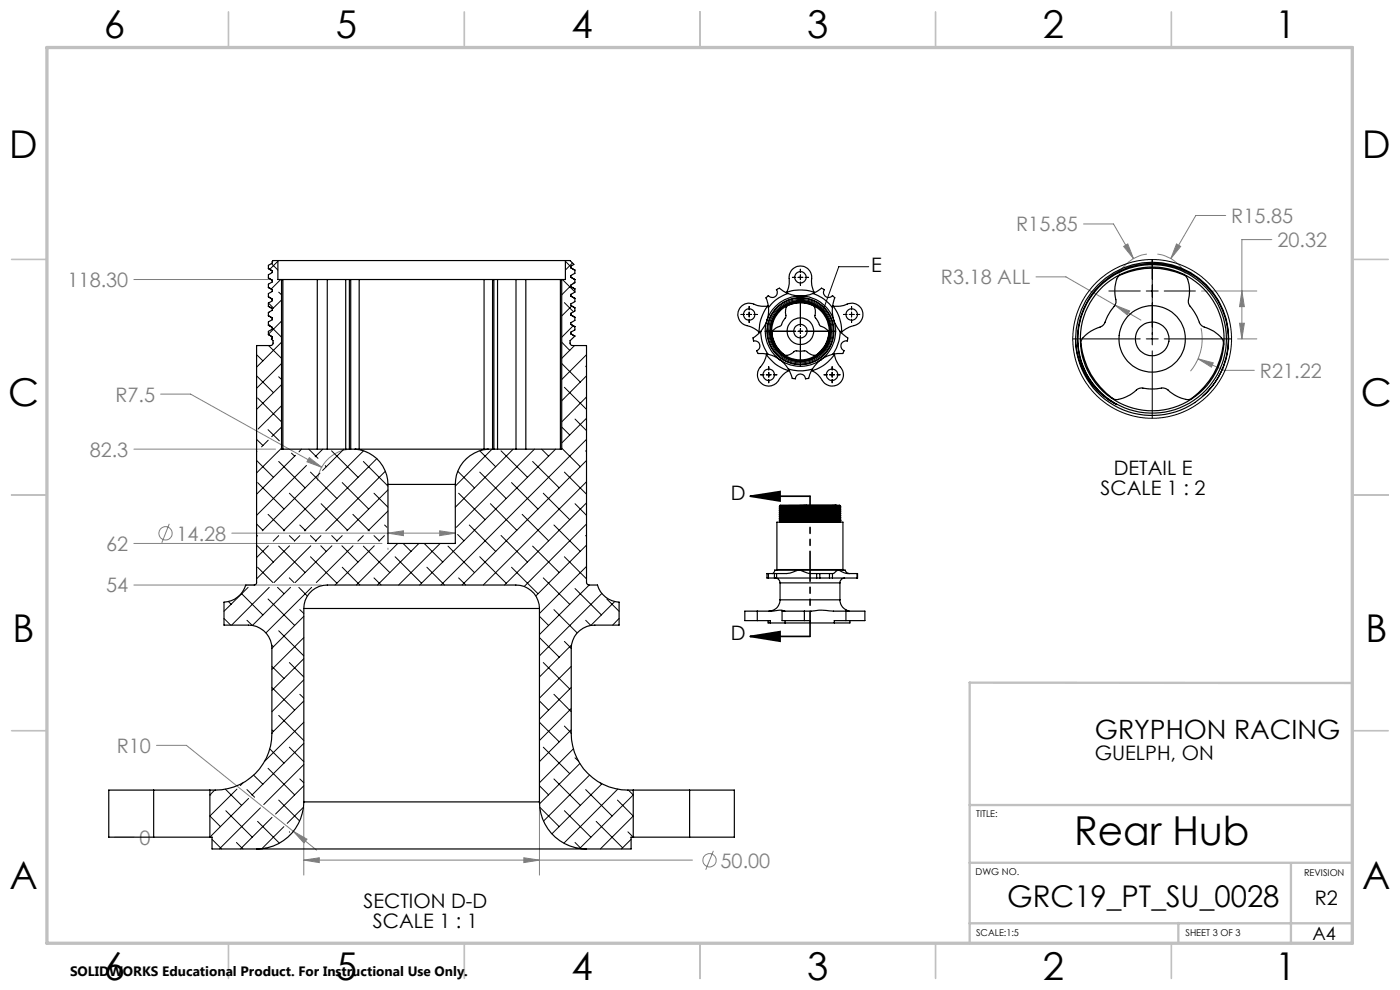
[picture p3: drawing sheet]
<svg xmlns="http://www.w3.org/2000/svg" width="297mm" height="210mm" viewBox="0 0 297 210" stroke-linecap="round" stroke-linejoin="round" font-family="sans-serif">
<g fill="none" stroke="#808080" stroke-width=".21">
<path d="M28.4 59.3h29.3M219.8 58.7h6.3l15.9 9.2M229.9 47.5h6.3l4.3 7.3M238.4 52.3l.9-.6 1.2 3.1zM243.3 53.9a8 8 0 0 0-5.9 4.2M245.5 53.9a7.9 7.9 0 0 1 6 4.2M249.6 51.7l.9 .6-2.1 2.5zM260 45.7h-6.3l-5.3 9.1M269.8 50.8h-6.3v21.1M236.5 64.7l3.1 1.3-.5 .8zM254.2 76.1l3.2 .9-.4 .9zM254.2 76.1l5.6 2.5h6.3"/>
<path d="M254.8 69.6a10.7 10.7 0 0 1-2.2 9.1M254.9 61.7h11.7M262.5 71.9h4.1M263 68.6h1l-.5 3.3zM263.5 61.7l.5 3.3h-1zM28.4 95.3h30.1M34.1 83.6h6.3l27.9 15.5M65.6 97.1l2.7 2-3.2-1.1zM74.1 95.3a7.5 7.5 0 0 0-6.8 6.6M28.4 115.3h52.6M35.9 111.1l-1.6 4M49.2 113.1h47.4"/>
<path d="M82.3 113.1l3.3-.5v1zM82.3 116.3v.2M93.3 112.6l3.3 .5-3.3 .5zM28.4 124.1h39.8M33.2 158.1h6.3l22.7 18.2M24.3 177.6h4.1M62.2 176.3l2.9 1.7-.6 .8zM62.2 176.3l5 4M64.5 171.4v14.2M114.4 171.4v14.2M64.5 182.4l3.2-.4v1zM64.5 182.4h82.4"/>
<path d="M111.1 182l3.3 .4-3.3 .6zM151.3 180.5l-1.6 4"/>
<circle cx="35.1" cy="113.1" r="1.4"/>
<circle cx="150.5" cy="182.5" r="1.41"/>
</g>
<g fill="none" stroke="#000" stroke-width=".21">
<path d="M168.1 58.8h.7M169.3 58.8h1M169.8 57.1v.7M169.8 58.3v1M169.8 59.8v.7M170.8 58.8h.7M184.3 56.6h-6.4l-3.2 9M244.4 55.1v18.1M157.2 66.7h.7M158.4 66.7h1.1M158.9 65v.7M158.9 66.2v1"/>
<path d="M158.9 67.7v.7M159.9 66.7h.8M161.4 79.5h.7M162.3 70.3h6.5M162.6 79.5h1M163.1 77.8v.7M163.1 79v1M164.1 79.5h.7M169.3 70.3h1M169.8 62.8v6.4M169.8 69.7v1.1M169.8 71.3v6.4"/>
<path d="M170.8 70.3h6.5M174.8 79.5h.7M176 79.5h1M176.5 77.8v.7M176.5 79v1M177.6 79.5h.6M179 66.7h.7M180.2 66.7h1M180.7 65v.7M180.7 66.2v1M180.7 67.7v.7M181.7 66.7h.7"/>
<path d="M227.6 71.9h14.3M235.2 61.7h6.7M243.2 71.9h2.5M243.2 61.7h2.5M244.4 74.4v14.3M247 71.9h14.3M247 61.7h6.6M163.1 80.5v.7M176.5 80.5v.7"/>
<circle cx="169.8" cy="70.2" r="6.7"/>
</g>
<path d="M159.1 105.3l6.4-1v2zM159.1 105.3h12.7M159.1 135l6.4-1v2zM159.1 135h12.7" fill="none" stroke="#000" stroke-width=".35"/>
<path d="M171.8 105.3v29.7" fill="none" stroke="#000" stroke-width=".35" stroke-dasharray="6.3 1.3 1.3 1.3 1.3 1.3" stroke-dashoffset="1"/>
<g fill="none" stroke="#c0c0c0" stroke-width=".35">
<path d="M48.5 2.5v7.5M98.5 2.5v7.5M148.5 2.5v7.5M198.5 2.5v7.5M248.5 2.5v7.5M2.5 55h7.5M287 55h7.5M2.5 105h7.5M287 105h7.5M2.5 155h7.5M287 155h7.5M48.5 200v7.5"/>
<path d="M98.5 200v7.5M148.5 200v7.5M198.5 200v7.5M248.5 200v7.5"/>
</g>
<path d="M286.9 144.9l-81.2-.1v55.3M205.7 170.8h81.2M205.7 195.9h81.2M205.7 183h81.2M250 195.8v4.2M273.9 183.1v17" fill="none" stroke="#c0c0c0" stroke-width=".5"/>
<path d="M9.9 10.1h277v190h-277z" fill="none" stroke="#c0c0c0" stroke-width=".7"/>
<path d="M159.1 105.3l6.4-1v2zM159.1 135l6.4-1v2z" fill="#000"/>
<path d="M64.5 182.4l3.2-.4v1zM111.1 182l3.3 .4-3.3 .6zM82.3 113.1l3.3-.5v1zM93.3 112.6l3.3 .5-3.3 .5zM65.6 97.1l-.5 .9 3.2 1.1zM62.2 176.3l2.3 2.5 .6-.8zM236.5 64.7l2.6 2.1 .5-.8zM263 68.6h1l-.5 3.3zM263.5 61.7l.5 3.3h-1zM238.4 52.3l2.1 2.5-1.2-3.1zM249.6 51.7l-1.2 3.1 2.1-2.5zM254.2 76.1l2.8 1.8 .4-.9z" fill="#808080"/>
<g fill="none" stroke="#000" stroke-width=".25">
<path d="M56.9 59l.8 .4M56.9 57l.8 .5M56.9 57l.8 .4M56.9 59h.1M56.9 57h.1M57.7 59.4v.4l-.8 .5v.7M57.7 57.4v.4l-.8 .5v.7M58.9 55.3h-1l-.2 .5-.8 .5v.7M58.9 55.3h61M58.9 55.3v4h.8M59.7 59.3h.3M59.7 59.3v36h15.7"/>
<path d="M60 59.3h7.3M60 59.3v36M67.3 59.3h2.1M67.3 59.3v36M69.4 59.3h3.9M69.4 59.3v36M73.3 59.3h.8M73.3 59.3v36M74.1 59.3v36M74.1 59.3h.3M74.4 59.3h1.8M74.4 59.3v36"/>
<path d="M76.2 59.3h26.5M76.2 59.3v36M102.7 59.3h1.8M102.7 59.3v36M104.5 59.3h.3M104.5 59.3v36M104.8 59.3h.8M104.8 59.3v36M105.6 59.3h3.9M105.6 59.3v36M109.5 59.3h2M109.5 59.3v36"/>
<path d="M111.5 59.3h7.4M111.5 59.3v36M118.9 59.3h.3M118.9 59.3v36M119.2 59.3v36h-15.7M119.9 55.3h1l.8 .8-.6 .3v.4l.9 .5M119.9 55.3v4h-.7M121.1 58.8l.8 .5M121.1 56.8l.8 .5M121.8 59.3h.2M121.8 57.3h.2M122 57.3v.7l-.9 .4v.4l.9 .5"/>
<path d="M122 59.3v.7l-.9 .5v.3l.9 .5M237.3 58.5a16.2 16.2 0 0 1 14.2 0 6.5 6.5 0 0 1 .6 5.5 2.68 2.68 0 0 0 1 1.7l.8 1.3a4.2 4.2 0 0 0 1.1 2.1l.3 .2a6.1 6.1 0 0 1 4.2 3.2 15.6 15.6 0 0 1-7.2 12.2 7.2 7.2 0 0 1-4.8-2.2 2.5 2.5 0 0 0-2.1 0h-1.9a2.36 2.36 0 0 0-2.8 .6 5.4 5.4 0 0 1-4.5 1.5 16 16 0 0 1-6.9-12.1 3 3 0 0 1 1.6-1.9l1.4-.8a2.87 2.87 0 0 0 2.1-1.3 14.9 14.9 0 0 1 2.2-4l.1-.5a7 7 0 0 1 .6-5.5zM56.9 69l.8 .5M56.9 67l.8 .4M56.9 65l.8 .4M56.9 63l.8 .5M56.9 61l.8 .4M56.9 71l.8 .4M56.9 67h.1M56.9 65h.1M56.9 63h.1M56.9 61h.1"/>
<path d="M56.9 71h.1M57.7 71.4v.4M57.7 71.8l-.1 .1 .3 .4v.6l-.3 .4h-3.2v50.4l-.5 .4h-1.8a5.1 5.1 0 0 1-4.6 3.6v4.9h5.2a5 5 0 0 1 5 5v18a12.1 12.1 0 0 1-13.2 12M57.7 69.5v.3l-.8 .5v.7M57.7 67.4v.4l-.8 .5v.7M57.7 65.4v.4l-.8 .5v.7M57.7 63.5v.3l-.8 .5v.7M57.7 61.4v.4l-.8 .5v.7M121.1 70.8l.8 .5M121.1 68.8l.8 .5M121.1 66.8l.8 .5M121.1 64.8l.8 .5"/>
<path d="M121.1 62.8l.8 .5M121.1 60.8l.8 .5M121.8 67.3h.2M121.8 65.3h.2M121.8 63.3h.2M121.8 61.3h.2M121.8 69.3h.2M121.8 71.3h.2M122 71.3l-1.1 1v.6l.2 .3 3.3 .1v50.3l.3 .5h2.1a5 5 0 0 0 4.5 3.6v4.9h-5.1a5 5 0 0 0-5 5v18a12.1 12.1 0 0 0 13.1 12M122 61.3v.7l-.9 .4v.4l.9 .5M122 63.3v.7l-.9 .4v.4l.9 .5M122 65.3v.7l-.9 .5v.3l.9 .5"/>
<path d="M122 67.3v.7l-.9 .4v.4l.9 .5M122 69.3v.7l-.9 .4v.4l.9 .5M161 70.5h.1M161.4 70.3a8.3 8.3 0 0 0 1.5 4.9M161.4 70.3l-1.2 1.1a.63 .63 0 0 0-.3 .9 1.07 1.07 0 0 1 1.3 .8 1.07 1.07 0 0 1-.7 1.3l.1 .1a.73 .73 0 0 0 1 .5l1.3 .2M162.6 75.2a8.4 8.4 0 0 0 4.7 3.4M162.6 75.2a6.5 6.5 0 0 1-1.6 3.1 2.42 2.42 0 0 0 1.1 3.4 2.42 2.42 0 0 0 3.2-1.3l.8-.9 1.2-.9M162.6 75.1v.1M162.7 67.9a7.5 7.5 0 0 0 2.7 8.4M162.7 67.9l-.5 1.1-.8 1.3M162.8 64.9a9 9 0 0 0-1.8 5.6M162.8 64.9a6.7 6.7 0 0 1-3.4-.5 2.42 2.42 0 0 0-2.8 2.1 2.42 2.42 0 0 0 2.2 2.7l1.4 .6 .8 .7"/>
<path d="M162.9 75.2l1.3 .4 1.2 .7M163 64.9h-.2M163 65.3v1.3l-.3 1.3M163.3 70.3a6.5 6.5 0 0 1 9.1-6 6.5 6.5 0 0 1 1.7 10.8M165.3 65.7a6.4 6.4 0 0 1 9.6 .8 6.4 6.4 0 0 1-1.9 9.5 6.4 6.4 0 0 1-9.1-3.1l-.5-1.3-.1-1.3a6.5 6.5 0 0 0 3.5 5.5 6.4 6.4 0 0 1-1.5-10.1zM165.4 76.3a7.5 7.5 0 0 0 8.8 0M165.4 76.3l.9 .8 1 1.2M166.9 62a8.8 8.8 0 0 1 5.8 0M166.9 62a6.3 6.3 0 0 0 .5-3.5 2.41 2.41 0 0 1 2.9-2 2.41 2.41 0 0 1 1.9 2.9v1.2l.5 1.4M166.9 62l-.1 .1M166.9 64.9a5.7 5.7 0 0 1 5.9 .2l.2 .7-.1 1.5 1.1 1.8a2.49 2.49 0 0 1 1.9 1.6 5.7 5.7 0 0 1-3.1 4.7l-.8-.2-1.3-.8h-2a2.57 2.57 0 0 1-2.2 .9 6 6 0 0 1-2.7-5l.8-.7 1.1-.6 1-1.7a4 4 0 0 1 .2-2.4zM167.1 62.3l1.5 .4 1.2 .1"/>
<path d="M167.1 62.3a8.2 8.2 0 0 0-4.1 3M167.1 62.3l-1.3-.9a.73 .73 0 0 0-1.1 0 1.07 1.07 0 0 1-.2 1.5 1.07 1.07 0 0 1-1.5-.2l-.1 .1a.55 .55 0 0 0-.2 .9l.3 1.6M167.3 78.3a8.6 8.6 0 0 0 5.1 0M167.3 78.3l.6 1.5a.63 .63 0 0 0 .8 .6 1.15 1.15 0 0 1 1.1-1.1 1.15 1.15 0 0 1 1.2 1.1v-.1a.66 .66 0 0 0 .8-.8l.6-1.2M167.4 78.6h-.1M169.8 62.8a7.5 7.5 0 0 0-7.1 5.1M169.8 62.8a7.4 7.4 0 0 1 7.1 5.1M172.2 78.6h.1M172.4 62.3l-.7 .2-1.9 .3M172.4 62.3a8.1 8.1 0 0 1 4.2 3M172.4 62.3l1.4-.9a.7 .7 0 0 1 1.1 0 1.12 1.12 0 0 0 .3 1.5 1.12 1.12 0 0 0 1.5-.1 .55 .55 0 0 1 .2 .9l-.3 1.6M172.7 62l.1 .1"/>
<path d="M174.2 76.3l-.7 .6-1.1 1.4M176.6 65.3v.8l.3 1.8M176.6 75.2l-1.1 .3-1.3 .8M176.6 64.9h.1M176.7 64.9a8.5 8.5 0 0 1 1.8 5.6M176.7 64.9a6.9 6.9 0 0 0 3.5-.5 2.42 2.42 0 0 1 2.9 2.1 2.42 2.42 0 0 1-2.3 2.7l-1.4 .6-.9 .7M176.9 67.9a7.4 7.4 0 0 1-2.7 8.4M176.9 67.9l.6 1.3 .7 1.1M177 75.1v.1M177 75.2a8.6 8.6 0 0 1-4.7 3.4M177 75.2a7.8 7.8 0 0 0 1.8 3.4 2.43 2.43 0 0 1-1.4 3.1 2.43 2.43 0 0 1-3.2-1.3l-.7-.9-1.2-.9M178.2 70.3a8.7 8.7 0 0 1-1.6 4.9"/>
<path d="M178.2 70.3l1.2 1.1a.6 .6 0 0 1 .4 .9 1.12 1.12 0 0 0-1.3 .7 1.12 1.12 0 0 0 .6 1.4l-.1 .1a.67 .67 0 0 1-1 .5l-1.4 .2M178.5 70.5h.1M228.2 71.9a16.2 16.2 0 0 1 22.8-14.9 16.2 16.2 0 0 1 4.2 27M233.2 60.7a16.1 16.1 0 0 1 27.1 8.3 16.1 16.1 0 0 1-22 18 16.4 16.4 0 0 1-10.1-15.1 16.1 16.1 0 0 0 8.7 13.9 15.9 15.9 0 0 1-3.7-25.1zM75.4 95.3a7.5 7.5 0 0 1 6.9 7.5M75.4 95.3h28.1M103.5 95.3a7.5 7.5 0 0 0-6.9 7.5M82.3 102.8h14.3M82.3 102.8v12.5h14.3v-12.5M165.3 110l.2 .1M165.3 109.6l.2 .1M165.3 109.2l.2 .1"/>
<path d="M165.3 108.8l.2 .1M165.3 108.4l.2 .1M165.3 108l.2 .1M165.3 107.6l.2 .1M165.3 110.4h1.1M165.3 107.5v.1M165.3 107.9v.1M165.3 108.3v.1M165.3 108.7v.1M165.3 109.1v.1M165.3 109.5v.1M165.3 109.9v.1"/>
<path d="M165.3 110.3v.1M165.4 110.5h.1M165.5 107.3l12.6-.1 .2 .2M165.5 107.3h.1M165.5 109.8l-.2 .1M165.5 109.4l-.2 .1M165.5 109l-.2 .1M165.5 108.6l-.2 .1M165.5 108.2l-.2 .1M165.5 107.8l-.2 .1M165.5 107.4l-.2 .1M165.5 110.2l-.2 .1"/>
<path d="M165.5 110.1v.1M165.5 109.7v.1M165.5 109.3v.1M165.5 108.9v.1M165.5 108.5v.1M165.5 108.1v.1M165.5 107.7v.1M165.5 107.3v.1M165.5 110.5h.1M165.5 110.5h1.4M165.5 110.6h.1M165.5 110.7l-.1 .1"/>
<path d="M165.5 110.6h12.6M165.5 110.7h12.6M165.5 110.6v.1M171.2 107.2l-5.7 .1M171.2 107.2h6.2M171.8 107.4l-6.5 .1M171.8 107.4h6.5M177.4 107.2l-11.9 .2M177.4 107.2l-5.6 .2M178.1 110.7l.1 .1M178.1 110.6v.1M178.2 110l.1 .1"/>
<path d="M178.2 109.6l.1 .1M178.2 109.2l.1 .1M178.2 108.8l.1 .1M178.2 108.4l.1 .1M178.2 108l.1 .1M178.2 107.6l.1 .1M178.2 110.4h.1M178.2 109.9v.1M178.2 109.5v.1M178.2 109.1v.1M178.2 108.7v.1M178.2 108.3v.1"/>
<path d="M178.2 107.9v.1M178.2 107.5v.1M178.2 110.3v.1M178.2 110.3l-12.7 .2M178.2 109.9l-12.7 .2M178.2 109.5l-12.7 .2M178.2 109.1l-12.7 .2M178.2 108.7l-12.7 .2M178.2 108.3l-12.7 .2M178.2 107.9l-12.7 .2M178.2 107.5l-12.7 .2M178.2 110.4l-11.3 .1"/>
<path d="M178.2 110l-12.7 .2M178.2 109.6l-12.7 .2M178.2 109.2l-12.7 .2M178.2 108.8l-12.7 .2M178.2 108.4l-12.7 .2M178.2 108l-12.7 .2M178.2 107.6l-12.7 .2M178.3 110.4l-11.4 .1M178.3 110.4h.1M178.3 110.4l-.2 .2M178.3 109.8l-.1 .1M178.3 109.4l-.1 .1"/>
<path d="M178.3 109l-.1 .1M178.3 108.6l-.1 .1M178.3 108.2l-.1 .1M178.3 107.8l-.1 .1M178.3 107.4l-.1 .1M178.3 110.2l-.1 .1M178.3 110.2l-11.9 .2M178.3 109.8l-13 .2M178.3 109.4l-13 .2M178.3 109l-13 .2M178.3 108.6l-13 .2M178.3 108.2l-13 .2"/>
<path d="M178.3 107.8l-13 .2M178.3 107.4l-13 .2M178.3 110.1l-13 .2M178.3 109.7l-13 .2M178.3 109.3l-13 .2M178.3 108.9l-13 .2M178.3 108.5l-13 .2M178.3 108.1l-13 .2M178.3 107.7l-13 .2M178.3 107.4h.1M178.3 107.7v.1M178.3 108.1v.1"/>
<path d="M178.3 108.5v.1M178.3 108.9v.1M178.3 109.3v.1M178.3 109.7v.1M178.3 110.1v.1M64.5 129.1a5 5 0 0 1 4.9-5h40a5 5 0 0 1 5 5M64.5 129.1h49.9M64.5 129.1v41M114.4 129.1v41M160.7 129.6h3.2a4.1 4.1 0 0 1 2.6 0M160.7 131.6h2.7v.5M160.7 129.6h-2.7v2h2.7"/>
<path d="M160.7 129.6v2M162.9 131.6v.5h.5M163 121.7h1.3M163 122.6h1.3M163 121.7h-.3v.9h.3M163 121.7v.9M163.4 132.1h3.1M164.3 121.7h.4M164.3 122.6h.4M164.3 121.7v.9M164.5 122.6a1.02 1.02 0 0 1 1 1M164.7 122.6h8.5"/>
<path d="M164.7 121.7v.9M164.8 120.8l-.1 .1M164.8 120.8v-10h14v10M164.8 120.8h14M165.5 127.2a2.4 2.4 0 0 1-2.4 2.4M165.5 127.2h12.7M165.5 123.6h12.7M165.5 123.6v3.6M166.5 132.1h5.4M166.5 131.6v.5M169.5 120.9l-.2 .1a9.2 9.2 0 0 1-4.6 .7M169.5 120.9l.3 .1a6 6 0 0 0 3.4 .7"/>
<path d="M169.5 120.9h8.4M169.5 120.9h-5.1l-.3 .6-.3 .2M170.6 129.6h-4.7v2h4.7M170.6 129.6h.6a23.2 23.2 0 0 1 6.3 0h2M170.6 131.6h1.3v.5M170.6 129.6v2M171.9 132.1h5.1M173.2 122.6h.7M173.2 121.7h.7M173.2 121.7v.9M173.9 122.6h2.1M173.9 121.7h2.1"/>
<path d="M173.9 121.7v.9M176 122.6h.6M176 121.7h.6M176 121.7v.9M176.6 122.6h5.2M176.6 121.7v.9M177.9 120.9h.7a.66 .66 0 0 1 .9 .4l.8 .4M177.9 120.9l-1.3 .8M177.9 120.9a6.4 6.4 0 0 0 3.9 .8M178.2 127.2a2.52 2.52 0 0 0 2 2.4M178.2 123.6v3.6M178.8 120.8l.1 .1"/>
<path d="M179.2 122.6a1.02 1.02 0 0 0-1 1M179.5 131.6h-2.5v.5M179.5 129.6h4v2h-4M179.5 129.6v2M180.3 131.6v.5h-3.3M181.8 121.7v.9M32.6 167.6h11.9M32.6 177.6h11.9M32.6 167.6h-9.5v10h9.5M32.6 167.6v10M44.5 177.6h.5v2.5h9.4M44.5 167.6v10"/>
<path d="M64.5 170.1a10 10 0 0 1-10.1 10M64.5 170.1h49.9M114.4 170.1a10 10 0 0 0 10 10M134.3 167.6h12M134.3 177.6h12M134.3 177.6h-.4v2.5h-9.5M134.3 167.6v10M146.3 167.6h9.5v10h-9.5M146.3 167.6v10M54.4 180.1h70"/>
<circle cx="169.8" cy="58.8" r="1.2"/>
<circle cx="158.9" cy="66.7" r="1.2"/>
<circle cx="163.1" cy="79.5" r="1.2"/>
<circle cx="169.8" cy="70.2" r="2.83"/>
<circle cx="169.8" cy="70.3" r="6.1"/>
<circle cx="169.8" cy="70.2" r="7.1"/>
<circle cx="169.8" cy="70.2" r="7"/>
<circle cx="169.8" cy="70.2" r="6.3"/>
<circle cx="169.8" cy="70.2" r="1.42"/>
<circle cx="176.5" cy="79.5" r="1.21"/>
<circle cx="180.7" cy="66.7" r="1.21"/>
<circle cx="244.4" cy="71.9" r="15.7"/>
<circle cx="244.4" cy="71.9" r="3.6"/>
<circle cx="244.4" cy="71.9" r="15.2"/>
<circle cx="244.4" cy="71.9" r="7.1"/>
</g>
<g fill="none" stroke="#000" stroke-width=".21">
<path d="M57.6 55.9l1.3 1.4M58.9 55.4l-1.7 1.7M59.5 59.3l-2 2M119.3 59.3l2.7 2.6M119.9 55.4l1 1M121.4 55.8l-1.5 1.5M122 59.8l-.5 .4M54.4 79.7l3.6 3.6M54.4 75.2l1.4 1.3M54.5 73.3l-.1 .1M56.9 68.7l.6 .6M56.9 64.3l1.1 1"/>
<path d="M57 73.3l2.7 2.7M57.2 66.1l-.3 .3M57.7 69.6l2 1.9M59.1 79.9l.6 .6M59.1 62l.6 .5M59.7 63.6l-2 2M59.7 68.1l-2.8 2.8M59.7 72.6l-5.3 5.3M59.7 77.1l-5.3 5.3M119.2 77.1l3.9 4M119.2 72.6l1.7 1.7M119.7 64.2l2 1.9"/>
<path d="M121.1 60.6l-1.9 1.9M121.3 64.9l-2.1 2.1M121.6 69.1l-2.4 2.4M121.9 73.3l-2.7 2.7M124.2 77.7l.2 .2M124.3 73.3l.1 .1M124.4 75.2l-5.2 5.3M124.4 79.7l-5.2 5.3M54.4 97.7l3.6 3.5M54.4 93.2l1.4 1.3M54.5 95.8h-.1M54.6 84.4l5.1 5.1"/>
<path d="M56.9 91.1l2.4 2.4M56.9 93.4l-1.4 1.4M59.1 97.9l5.6 5.6M59.7 81.6l-5.3 5.2M59.7 86.1l-4.9 4.9M59.7 90.6l-2.1 2M59.7 95.1l-5.3 5.2M61.8 96.1l.7 .7M62.7 96.6l-8.3 8.2M64 95.3l-.6 .5M65 98.7l-10.6 10.6M65.5 95.3l2 1.9"/>
<path d="M68.5 95.3l-1.6 1.6M69 98.8l.2 .2M70.3 95.6l5.7 5.6M73 95.3l-4.6 4.5M77.1 97.9l5.2 5.2M77.1 95.6l-17 17M79.9 97.3l-15.3 15.3M81.7 100l-12.6 12.6M97.1 100l3.5 3.5M101.8 95.6l3.4 3.4M104.4 95.3l-7.8 7.8M106.3 95.6l5.6 5.6"/>
<path d="M108.9 95.3l-12.3 12.3M113 97.9l5.6 5.6M113.4 95.3l-16.6 16.6M114.9 95.3l1.5 1.5M117.9 95.3l-28.9 28.8M119.2 95.1l3.9 3.9M119.2 90.6l1.7 1.7M119.7 82.2l4.7 4.6M122 88.9l2.4 2.5M124.2 95.6l.2 .2M124.4 84.2l-5.2 5.3M124.4 88.7l-5.2 5.3"/>
<path d="M124.4 93.2l-30.8 30.9M124.4 97.7l-26.4 26.4M54.4 111.2l1.4 1.3M54.6 115.8l3.4 3.4M54.6 102.4l5.7 5.6M54.6 113.6l-.2 .2M56.9 109.1l3.5 3.5M56.9 115.8l-2.5 2.5M59.1 113.6l-1.1 1.2M59.1 115.8l5.6 5.7M61.4 113.6l1.1 1.1M61.4 104.6l5.6 5.6"/>
<path d="M61.4 115.8l-7 7M63.6 113.6l-1.2 1.2M63.6 111.4l1.3 1.2M65.9 118.1l5.6 5.6M65.9 100.1l5.6 5.7M65.9 113.6l1.2 1.2M65.9 115.8l-7.8 7.8M67.9 100.4l-12.3 12.2M68.1 115.8l1.1 1.2M68.1 113.6l-1.2 1.2M68.1 106.8l5.6 5.7M70.4 113.6l1.1 1.2"/>
<path d="M70.4 115.8l-7.8 7.8M72.5 115.8l3.5 3.4M72.6 102.4l5.6 5.6M72.6 113.6l-1.2 1.2M74.9 109.1l3.5 3.5M74.9 115.8l-7.8 7.8M77.1 115.8l5.6 5.7M77.1 113.6l-1.2 1.2M79.3 113.6l1.2 1.1M79.3 104.6l3 3M79.4 115.8l-8.3 8.3M81.6 113.6l-1.2 1.2"/>
<path d="M81.6 111.4l.5 .5M82.3 103.9l-8.7 8.7M82.3 108.4l-4.2 4.2M83.8 118.1l5.6 5.6M84.4 115.3l-8.8 8.8M85.5 115.3l1.7 1.7M88.9 115.3l-8.8 8.8M90 115.3l3.9 3.9M93.4 115.3l-8.8 8.8M95 115.8l5.6 5.7M97.1 113.4l1.3 1.3M97.3 104.6l5.6 5.6"/>
<path d="M99.6 111.4l5.6 5.6M101.8 118.1l5.6 5.6M101.8 100.1l5.6 5.7M104 106.8l5.6 5.7M106.3 113.6l5.6 5.6M108.5 102.4l5.6 5.6M110.8 109.1l5.6 5.6M113 115.8l5.6 5.7M115.3 104.6l5.6 5.6M117.5 111.4l5.6 5.6M119.7 118.1l4.7 4.7M119.7 100.1l4.7 4.7"/>
<path d="M122 106.8l2.4 2.5M124.2 113.6l.2 .2M124.4 102.2l-21.9 21.9M124.4 106.7l-17.4 17.4M124.4 111.2l-13.2 13.2M124.4 115.6l-10.7 10.8M47.5 131.2l1.4 1.4M48.4 127.6l.6 .6M51.2 125.9l4.6 4.5M52.4 131.6l1.1 1M52.6 124.6l-5.1 5.1M54.6 120.3l3.3 3.3"/>
<path d="M56.9 127.1l5.6 5.6M57.1 124.6l-8 8M57.6 136.8l.4 .4M58.9 124.6l1.4 1.3M59.1 133.8l5.4 5.3M61.4 122.6l1 1M61.6 124.6l-8 8.1M63.4 124.6l1.8 1.8M63.6 129.3l.9 .8M64.5 130.7l-6.8 6.8M64.5 135.2l-6.8 6.8M64.5 139.7l-6.8 6.8"/>
<path d="M66.1 124.6l-9.7 9.7M72.6 120.3l3.7 3.8M79.3 122.6l1.6 1.5M90.6 120.3l3.7 3.8M97.3 122.6l1.5 1.5M108.5 120.3l5.6 5.6M114.4 135.2l4.2 4.2M114.4 130.7l2 2M115.3 122.6l5.6 5.6M117.5 129.3l4.9 5M119.7 136.1l1.5 1.4M121.2 136.8l-6.8 6.8"/>
<path d="M122 124.8l5.6 5.6M124.2 131.6l1.1 1.1M124.4 120.1l-10 10M125 124.1l-10.6 10.5M127.7 125.9l-13.3 13.2M128.7 127.1l2.6 2.6M130.4 127.6l-5 5M131.3 131.2l-1.3 1.4M57.2 158.8l3.1 3.1M57.7 154.8l.3 .3M57.7 145.8l4.8 4.8M57.7 141.3l2.6 2.6"/>
<path d="M59.1 151.8l5.4 5.3M61.4 158.5l3.1 3.1M61.4 140.5l3.1 3.1M63.6 147.3l.9 .8M64.5 144.2l-6.8 6.8M64.5 148.7l-6.8 6.8M64.5 153.2l-8.4 8.3M64.5 157.7l-11.1 11M114.4 153.2l4.2 4.2M114.4 148.7l2 1.9M115.3 158.5l5.6 5.6M115.3 140.5l5.6 5.6"/>
<path d="M117.5 147.3l3.7 3.7M119.7 154l1.5 1.5M121.2 141.3l-6.8 6.8M121.2 145.8l-6.8 6.8M121.2 150.3l-6.8 6.8M121.2 154.8l-6.8 6.8M121.6 158.8l-7.2 7.2M44.5 177.6h.1M44.5 168.6h.1M45 178l2 2.1M45.5 167.6l-1 1M47.8 167.4l3.5 3.4"/>
<path d="M47.9 172l5.6 5.6M50.2 178.7l1.3 1.4M50.3 167.4l-5.8 5.7 2.3 2.3M51.6 166l-.6 .6M52.4 167.5l1.6 1.6M52.7 169.4l-8.2 8.2M53.8 164.4l2 2M54.6 174.2l4.7 4.6M55.2 171.4l-8.7 8.7M56.9 163l5.6 5.6M57.7 173.4l-6.7 6.7M59.1 169.7l4.5 4.5"/>
<path d="M60.2 175.4l-4.6 4.6M61.4 176.5h.1M63.6 165.2l.9 .8M64.4 171.2l-3.5 3.5M64.5 162.2l-8.5 8.5M64.5 166.7l-6 6M114.4 166.7l2 1.9M114.5 171.2l4.1 4.2M117.5 165.2l5.6 5.6M119.7 172l5.6 5.6M122 178.7l1.3 1.3M122 160.8l.8 .7"/>
<path d="M123 162l-8.6 8.5M124.2 167.5l5.7 5.6M125.1 164.4l-9.8 9.8M126.5 174.2l5.6 5.6M127.3 166l.3 .4M127.7 166.3l-10.6 10.6M131 169.7l3.3 3.4-6.9 7M131.1 167.4l-11.5 11.4M133.2 176.5l1.1 1.1M133.3 167.6l1 1-11.3 11.4M133.9 178l-2.1 2.1M134.3 177.6h.1"/>
<circle cx="244.4" cy="71.9" r="16.8"/>
</g>
<text font-size="8.5" x="227.9" y="179.3">Rear Hub</text>
<g font-size="8.1">
<text x="22" y="8">6</text>
<text x="71.2" y="8">5</text>
<text x="121.2" y="8">4</text>
<text x="171.3" y="8">3</text>
<text x="221.3" y="8">2</text>
<text x="270.5" y="8">1</text>
<text x="2" y="33.6">D</text>
<text x="289" y="33.6">D</text>
<text x="1.7" y="86.1">C</text>
<text x="288.7" y="86.1">C</text>
<text x="2.7" y="136.1">B</text>
<text x="289.7" y="136.1">B</text>
<text x="2" y="188.6">A</text>
<text x="289" y="188.6">A</text>
<text x="22" y="208">6</text>
<text x="71.2" y="208">5</text>
<text x="121.2" y="208">4</text>
<text x="171.3" y="208">3</text>
<text x="221.3" y="208">2</text>
<text x="270.5" y="208">1</text>
</g>
<text font-size="6.3" x="213.7" y="192.5">GRC19_PT_SU_0028</text>
<text font-size="5.6" x="232.3" y="156.7">GRYPHON RACING</text>
<g font-size="4.2" fill="#808080">
<text x="261.2" y="47.3">R15.85</text>
<text x="215.6" y="49.1">R15.85</text>
<text x="271" y="52.4">20.32</text>
<text x="14.3" y="60.9">118.30</text>
<text x="199.6" y="60.3">R3.18 ALL</text>
<text x="267.3" y="80.1">R21.22</text>
<text x="24.5" y="85.2">R7.5</text>
<text x="19" y="96.9">82.3</text>
<text x="22.5" y="116.9">62</text>
<text x="37.5" y="114.7">14.28</text>
<text x="22.5" y="125.7">54</text>
<text x="24.8" y="159.7">R10</text>
<text x="29.6" y="179.2">0</text>
<text x="152.9" y="184">50.00</text>
</g>
<g font-size="4.2">
<text x="184.8" y="57.7">E</text>
<text x="236.3" y="100.8">DETAIL E</text>
<text x="155.1" y="106">D</text>
<text x="233.5" y="104.9">SCALE 1 : 2</text>
<text x="155.1" y="135.7">D</text>
<text x="232.3" y="161.2">GUELPH, ON</text>
<text x="77.1" y="192.6">SECTION D-D</text>
<text x="79.1" y="196.8">SCALE 1 : 1</text>
<text x="278.9" y="192.1">R2</text>
</g>
<text font-size="3.9" x="278.4" y="199.3">A4</text>
<text font-size="2.9" x="14.9" y="207.1">SOLIDWORKS Educational Product. For Instructional Use Only.</text>
<g font-size="2">
<text x="207.1" y="173.3">TITLE:</text>
<text x="207" y="185.5">DWG NO.</text>
<text x="276.7" y="185.9">REVISION</text>
<text x="207.1" y="198.6">SCALE:1:5</text>
<text x="251.5" y="198.6">SHEET 3 OF 3</text>
</g>
</svg>
